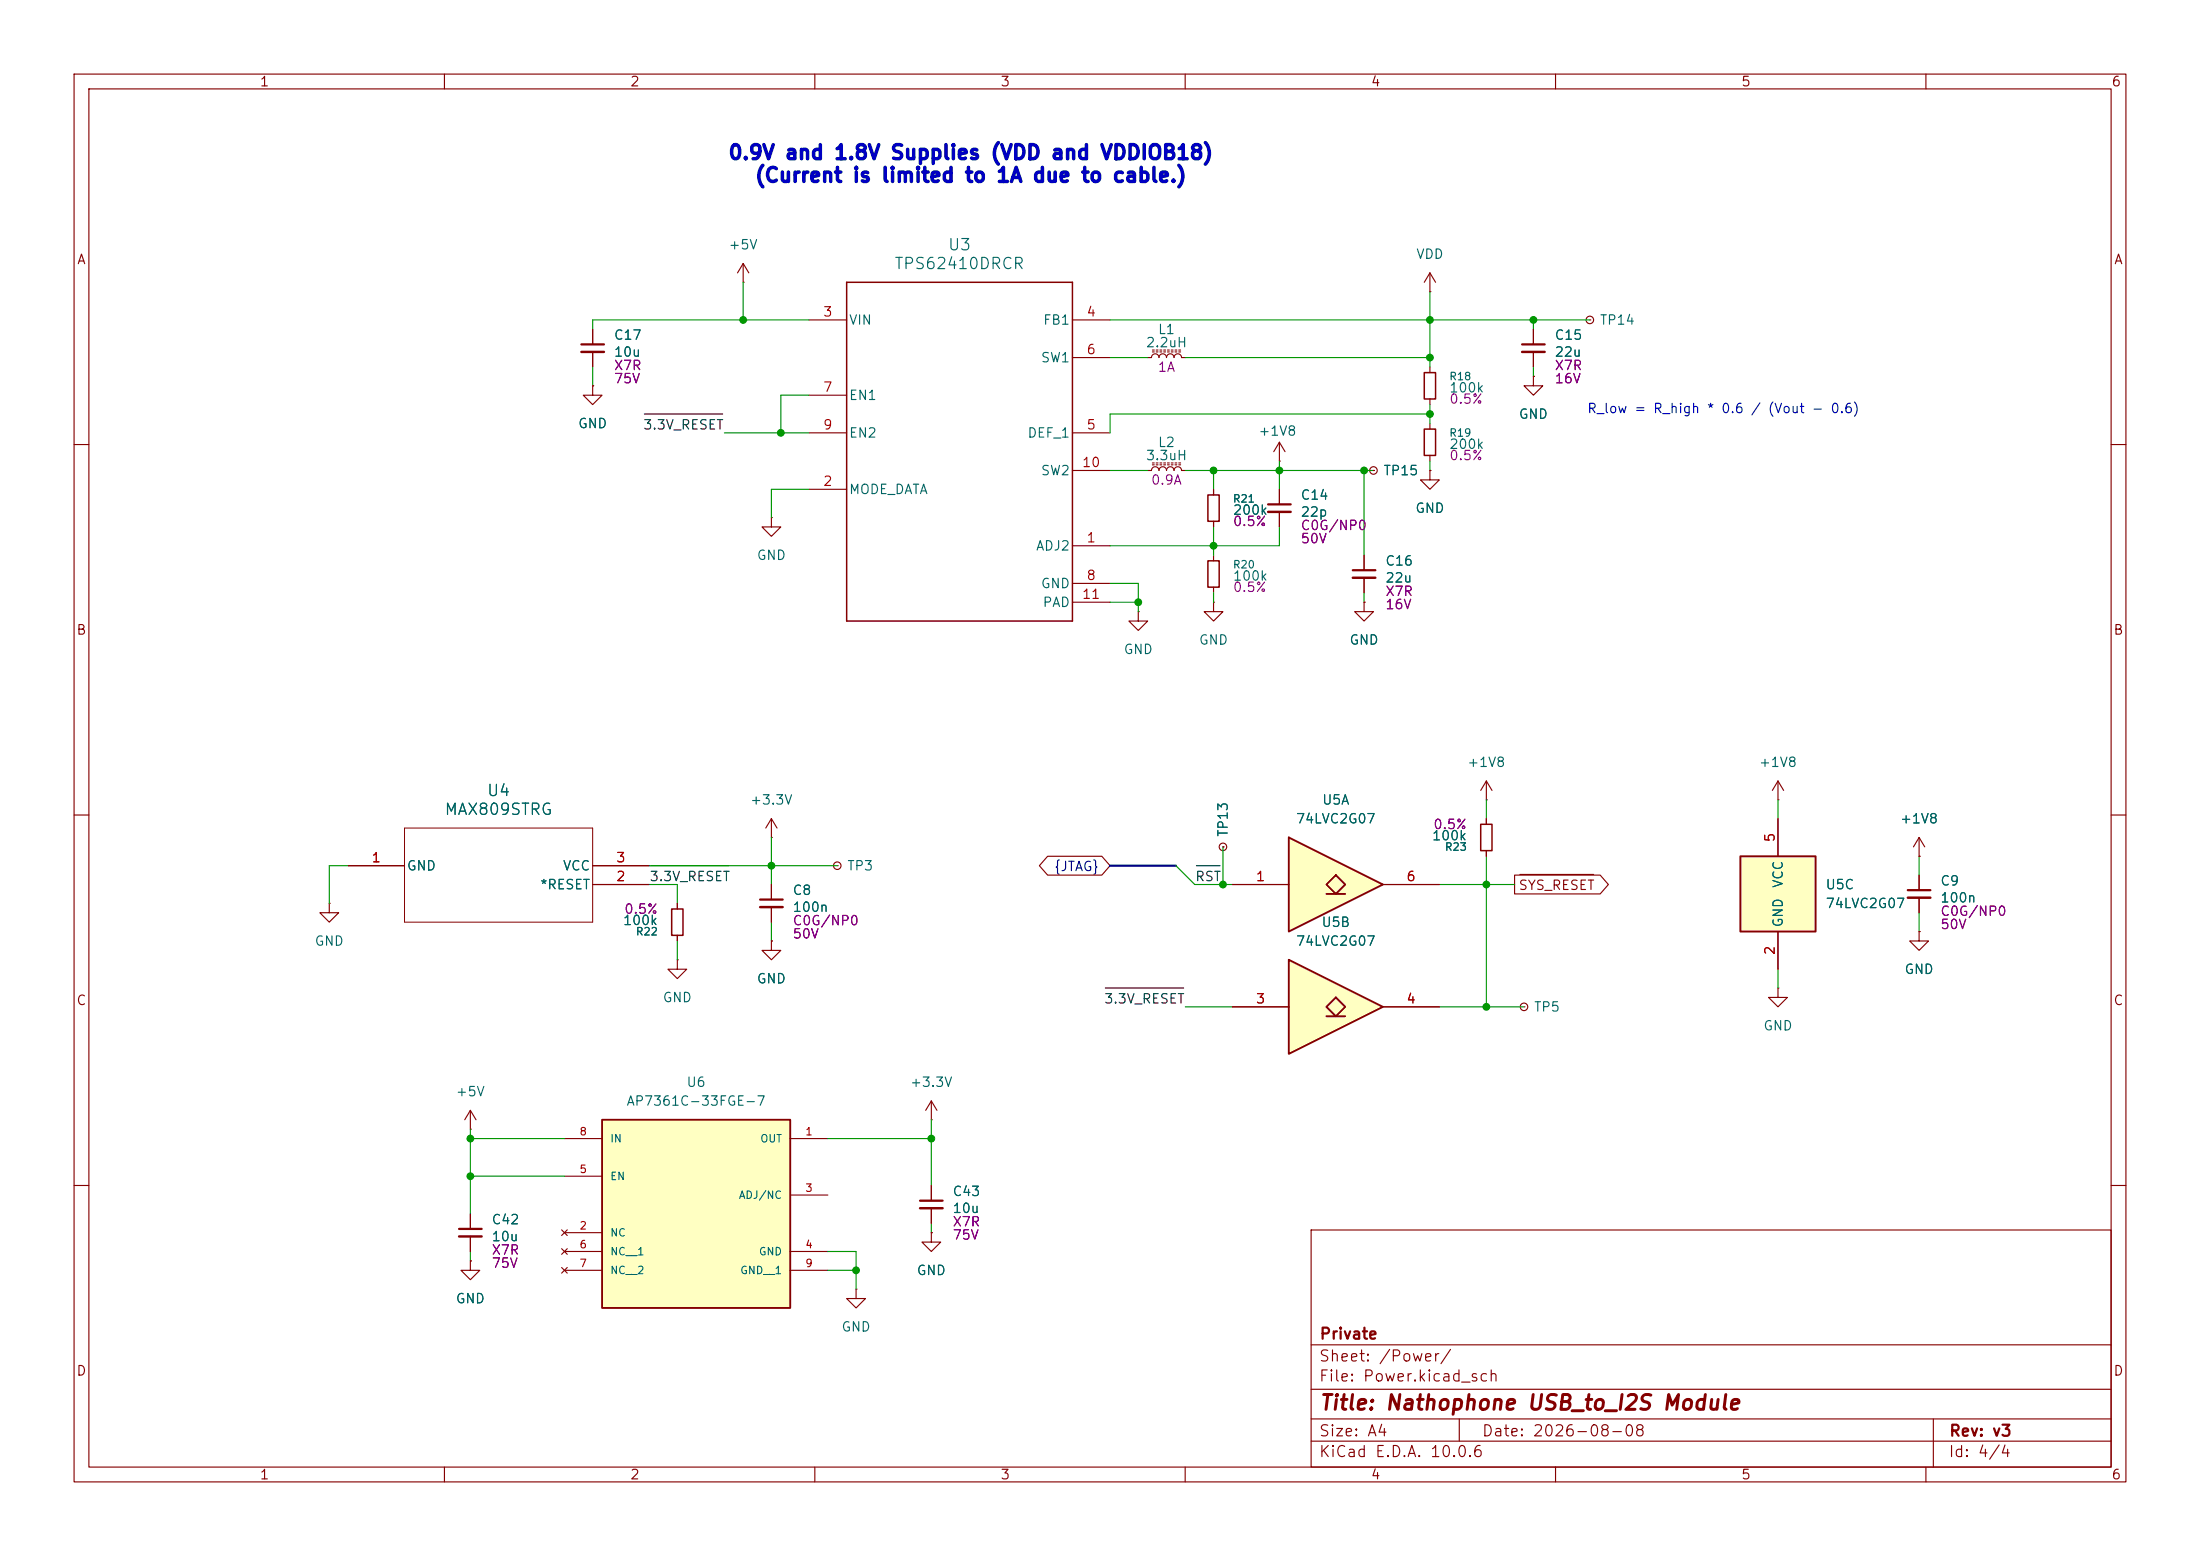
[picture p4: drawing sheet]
<svg xmlns="http://www.w3.org/2000/svg" width="297mm" height="210mm" viewBox="0 0 297 210" stroke-linecap="round" stroke-linejoin="round" font-family="sans-serif">
<g fill="none" stroke="#840000" stroke-width=".15">
<path d="M10 10h277v190h-277zM12 12h273v186h-273zM60 10v2M110 10v2M160 10v2M210 10v2M260 10v2M10 60h2M285 60h2M10 110h2M285 110h2M10 160h2"/>
<path d="M177 166h108v32h-108zM285 160h2M60 198v2M110 198v2M160 198v2M177 194.5h108M177 191.5h108M177 187.5h108M177 181.5h108M197 191.5v3M210 198v2M260 198v2"/>
<path d="M261 191.5v6.5"/>
</g>
<path d="M174 129.5l12.7 6.4-12.7 6.3z" fill="#ffffc2"/>
<path d="M179.1 137.2h2.5" fill="none" stroke="#ffffc2" stroke-width=".14"/>
<path d="M179.1 135.9l1.2-1.3 1.3 1.3-1.3 1.3z" fill="#ffffc2"/>
<path d="M174 129.5l12.7 6.4-12.7 6.3zM179.1 135.9l1.2-1.3 1.3 1.3-1.3 1.3zM179.1 137.2h2.5" fill="none" stroke="#840000" stroke-width=".25"/>
<path d="M91.4 129.5v1.3h1.3l-1.3 1.3-1.2-1.3h1.2M91.4 129.5h.1M104.1 127v1.3h1.3l-1.3 1.2-1.2-1.2h1.2M104.1 127h.1M166.4 135.9h7.6M186.7 135.9h7.6" fill="none" stroke="#840000" stroke-width=".15"/>
<path d="M234.9 115.6h10.2v10.1h-10.2z" fill="#ffffc2"/>
<path d="M234.9 115.6h10.2v10.1h-10.2z" fill="none" stroke="#840000" stroke-width=".25"/>
<g fill="none" stroke="#840000" stroke-width=".15">
<path d="M200.7 110.5v.8M200.7 114.8v.8M240 110.5v5.1M259.1 115.6h.1M259.1 113l-.8 1.3M259.1 113l.7 1.3M259.1 113v2.6M259.1 118.1v2M240 133.4v1.2h1.3l-1.3 1.3-1.2-1.3h1.2M240 133.4h.1M240 125.7v5.1M259.1 121.2v2"/>
<path d="M63.5 152.4h.1M63.5 149.9l-.8 1.2M63.5 149.9l.8 1.2M63.5 149.9v2.5M63.5 170.2v1.3h1.3l-1.3 1.2-1.3-1.2h1.3M63.5 170.2h.1M63.5 163.8v2.1M63.5 166.9v2"/>
</g>
<path d="M257.6 120.1h3M62 165.9h3" fill="none" stroke="#840000" stroke-width=".3"/>
<path d="M257.6 121.2h3M62 166.9h3" fill="none" stroke="#840000" stroke-width=".33"/>
<path d="M199.9 111.3h1.5v3.5h-1.5z" fill="none" stroke="#840000" stroke-width=".2"/>
<path d="M174 113l12.7 6.4-12.7 6.3z" fill="#ffffc2"/>
<path d="M179.1 120.7h2.5" fill="none" stroke="#ffffc2" stroke-width=".14"/>
<path d="M179.1 119.4l1.2-1.3 1.3 1.3-1.3 1.3z" fill="#ffffc2"/>
<path d="M174 113l12.7 6.4-12.7 6.3zM179.1 119.4l1.2-1.3 1.3 1.3-1.3 1.3zM179.1 120.7h2.5" fill="none" stroke="#840000" stroke-width=".25"/>
<path d="M166.4 119.4h7.6M186.7 119.4h7.6" fill="none" stroke="#840000" stroke-width=".15"/>
<path d="M81.3 151.1h25.4v25.4h-25.4z" fill="#ffffc2"/>
<path d="M81.3 151.1h25.4v25.4h-25.4z" fill="none" stroke="#840000" stroke-width=".25"/>
<g fill="none" stroke="#840000" stroke-width=".15">
<path d="M100.3 38.1h.1M100.3 35.6l-.7 1.2M100.3 35.6l.8 1.2M100.3 35.6v2.5M193 39.4h.1M193 36.8v2.6M193 36.8l-.7 1.3M193 36.8l.8 1.3M80 52.1v1.2h1.3l-1.3 1.3-1.3-1.3h1.3M80 52.1h.1M80 44.5v2M80 47.5v2"/>
<path d="M109.2 43.2h5.1M109.2 58.4h5.1M109.2 53.3h5.1M144.8 43.2h5.1M144.8 58.4h5.1M144.8 48.3h5.1M154.9 48.3h.5a.51 .51 0 0 1 .6-.5 .51 .51 0 0 1 .5 .5 .51 .51 0 0 1 .5-.5 .51 .51 0 0 1 .5 .5 .51 .51 0 0 1 .5-.5 .51 .51 0 0 1 .5 .5 .51 .51 0 0 1 .5-.5 .51 .51 0 0 1 .5 .5h.5M155.6 47.5h.2M155.6 47.2h.2M156.1 47.5h.2M156.1 47.2h.2M156.6 47.5h.2"/>
<path d="M156.6 47.2h.2M157.1 47.5h.3M157.1 47.2h.3M157.6 47.5h.3M157.6 47.2h.3M158.1 47.5h.3M158.1 47.2h.3M158.6 47.5h.3M158.6 47.2h.3M159.1 47.5h.3M159.1 47.2h.3M172.7 59.7v2.5"/>
<path d="M172.7 59.7l-.7 1.3M172.7 59.7l.8 1.3M193 49.5v.8M193 53.8v.8M193 57.2v.7M207 50.8v1.3h1.3l-1.3 1.2-1.3-1.2h1.3M207 50.8h.1M207 44.5v2M207 47.5v2M214.6 43.2h.1M104.1 69.9v1.2h1.3l-1.3 1.3-1.2-1.3h1.2M104.1 69.9h.1"/>
<path d="M109.2 66h5.1M144.8 73.7h5.1M144.8 78.7h5.1M144.8 63.5h5.1M154.9 63.5h.5a.51 .51 0 0 1 .6-.5 .51 .51 0 0 1 .5 .5 .51 .51 0 0 1 .5-.5 .51 .51 0 0 1 .5 .5 .51 .51 0 0 1 .5-.5 .51 .51 0 0 1 .5 .5 .51 .51 0 0 1 .5-.5 .51 .51 0 0 1 .5 .5h.5M155.6 62.7h.2M155.6 62.5h.2M156.1 62.7h.2M156.1 62.5h.2M156.6 62.7h.2M156.6 62.5h.2M157.1 62.7h.3"/>
<path d="M157.1 62.5h.3M157.6 62.7h.3M157.6 62.5h.3M158.1 62.7h.3M158.1 62.5h.3M158.6 62.7h.3M158.6 62.5h.3M159.1 62.7h.3M159.1 62.5h.3M163.8 66v.8M163.8 70.4v.7M163.8 74.9v.8"/>
<path d="M163.8 79.2v.8M172.7 62.2h.1M172.7 66v2.1M172.7 69.1v2M184.1 74.9v2.1M184.1 78v2M185.4 63.5h.1M193 63.5v1.3h1.3l-1.3 1.2-1.2-1.2h1.2M193 63.5h.1M193 61.5v.7M144.8 81.3h5.1M153.7 82.6v1.2h1.2l-1.2 1.3-1.3-1.3h1.3"/>
<path d="M153.7 82.6h.1M163.8 81.3v1.3h1.3l-1.3 1.2-1.2-1.2h1.2M163.8 81.3h.1M184.1 81.3v1.3h1.3l-1.3 1.2-1.2-1.2h1.2M184.1 81.3h.1M47 116.8h7.6M80 116.8h7.6M80 119.4h7.6M104.1 113h.1M104.1 110.5v2.5M104.1 119.4v2M104.1 110.5l-.7 1.3"/>
<path d="M104.1 110.5l.8 1.3M113 116.8h.1M141.4 115.6h7.3l1.2 1.2-1.2 1.3h-7.3l-1.1-1.3zM165.1 114.3h.1M166.4 119.4h7.6M186.7 119.4h7.6M200.7 108h.1M200.7 105.4l-.8 1.3M200.7 105.4l.7 1.3M200.7 105.4v2.6M200.7 110.5v.8M200.7 114.8v.8"/>
<path d="M204.5 118.1h11.5l1.1 1.3-1.1 1.3h-11.5zM205.2 118h9.9M240 108h.1M240 105.4l-.7 1.3M240 105.4l.8 1.3M240 105.4v2.6M240 110.5v5.1M259.1 115.6h.1M259.1 118.1v2M44.4 121.9v1.3h1.3l-1.3 1.3-1.2-1.3h1.2M44.4 121.9h.1M91.4 121.9v.8"/>
<path d="M91.4 126.2v.8M104.1 127h.1M104.1 122.4v2.1M166.4 135.9h7.6M186.7 135.9h7.6M205.7 135.9h.1M240 125.7v5.1M259.1 125.7v1.3h1.2l-1.2 1.3-1.3-1.3h1.3M259.1 125.7h.1M259.1 121.2v2M76.2 153.7h5.1M76.2 158.8h5.1"/>
<path d="M106.7 153.7h5.1M125.7 151.1h.1M125.7 148.6v2.5M125.7 148.6l-.7 1.3M125.7 148.6l.8 1.3M63.5 170.2h.1M63.5 163.8v2.1M63.5 166.9v2M75.8 166l.8 .8M75.8 168.5l.8 .8M75.8 171.1l.8 .7M76.2 166.4h5.1"/>
<path d="M76.2 168.9h5.1M76.2 171.5h5.1M76.6 166l-.8 .8M76.6 168.5l-.8 .8M76.6 171.1l-.8 .7M106.7 161.3h5.1M106.7 168.9h5.1M106.7 171.5h5.1M115.6 174v1.3h1.2l-1.2 1.2-1.3-1.2h1.3M115.6 174h.1M125.7 166.4v1.2h1.3l-1.3 1.3-1.2-1.3h1.2M125.7 166.4h.1"/>
<path d="M125.7 160v2.1M125.7 163.1v2"/>
<circle cx="214.6" cy="43.2" r=".51"/>
<circle cx="185.4" cy="63.5" r=".51"/>
<circle cx="113" cy="116.8" r=".51"/>
<circle cx="165.1" cy="114.3" r=".51"/>
<circle cx="205.7" cy="135.9" r=".51"/>
</g>
<path d="M114.3 38.1h30.5v45.7h-30.5zM192.3 50.3h1.5v3.5h-1.5zM192.3 57.9h1.5v3.6h-1.5zM163.1 75.7h1.5v3.5h-1.5zM163.1 66.8h1.5v3.6h-1.5zM90.7 122.7h1.5v3.5h-1.5z" fill="none" stroke="#840000" stroke-width=".2"/>
<path d="M54.6 111.8h25.4v12.7h-25.4z" fill="none" stroke="#840000" stroke-width=".14"/>
<path d="M78.5 46.5h3M205.5 46.5h3M171.2 68.1h3M182.6 77h3.1M102.6 121.4h3.1M124.2 162.1h3.1" fill="none" stroke="#840000" stroke-width=".3"/>
<path d="M78.5 47.5h3M205.5 47.5h3M171.2 69.1h3M182.6 78h3.1M102.6 122.4h3.1M124.2 163.1h3.1" fill="none" stroke="#840000" stroke-width=".33"/>
<path d="M87 55.9h10.6M87.9 116.8h10.5M161.5 116.8h3.2M149.2 133.3h10.6" fill="none" stroke="#0f0f0f" stroke-width=".15"/>
<path d="M149.9 116.8h8.8" fill="none" stroke="#000084" stroke-width=".3"/>
<g fill="none" stroke="#009600" stroke-width=".15">
<path d="M100.3 38.1v5.1M193 39.4v10.1M80 49.5v2.6M97.8 58.4h11.4M109.2 53.3h-3.8v5.1M109.2 43.2h-29.2v1.3M149.9 43.2h64.7M149.9 48.3h5M160 48.3h33M193 54.6v2.6M193 55.9h-43.1v2.5M207 43.2v1.3"/>
<path d="M207 49.5v1.3M109.2 66h-5.1v3.9M149.9 63.5h5M149.9 78.7h3.8v3.9M160 63.5h25.4M163.8 63.5v2.5M163.8 71.1v3.8M172.7 71.1v2.6h-22.8M172.7 62.2v3.8M184.1 63.5v11.4M193 62.2v1.3M149.9 81.3h3.8"/>
<path d="M163.8 80v1.3M184.1 80v1.3M47 116.8h-2.6v5.1M87.6 119.4h3.8v2.5M87.6 116.8h25.4M104.1 113v6.4M158.7 116.8l2.6 2.6h5.1M165.1 114.3v5.1M194.3 119.4h10.2M200.7 108v2.5M200.7 115.6v20.3M240 108v2.5"/>
<path d="M259.1 115.6v2.5M91.4 127v2.5M104.1 124.5v2.5M160 135.9h6.4M194.3 135.9h11.4M240 130.8v2.6M259.1 123.2v2.5M63.5 158.8h12.7M63.5 153.7h12.7M63.5 152.4v11.4M111.8 153.7h13.9M125.7 151.1v8.9"/>
<path d="M63.5 168.9v1.3M111.8 168.9h3.8v5.1M111.8 171.5h3.8M125.7 165.1v1.3"/>
</g>
<g fill="#009600" stroke="#009600" stroke-width=".14">
<circle cx="193" cy="48.3" r=".46"/>
<circle cx="193" cy="43.2" r=".46"/>
<circle cx="207" cy="43.2" r=".46"/>
<circle cx="115.6" cy="171.5" r=".46"/>
<circle cx="63.5" cy="158.8" r=".46"/>
<circle cx="63.5" cy="153.7" r=".46"/>
<circle cx="125.7" cy="153.7" r=".46"/>
<circle cx="184.1" cy="63.5" r=".46"/>
<circle cx="172.7" cy="63.5" r=".46"/>
<circle cx="163.8" cy="63.5" r=".46"/>
<circle cx="163.8" cy="73.7" r=".46"/>
<circle cx="153.7" cy="81.3" r=".46"/>
<circle cx="165.1" cy="119.4" r=".46"/>
<circle cx="193" cy="55.9" r=".46"/>
<circle cx="200.7" cy="135.9" r=".46"/>
<circle cx="200.7" cy="119.4" r=".46"/>
<circle cx="104.1" cy="116.8" r=".46"/>
<circle cx="100.3" cy="43.2" r=".46"/>
<circle cx="105.4" cy="58.4" r=".46"/>
</g>
<text font-size="2" fill="#840000" x="178" y="190.8">Title: Nathophone USB_to_I2S Module</text>
<g font-size="1.9" fill="#0000c2">
<text x="98.2" y="22">0.9V and 1.8V Supplies (VDD and VDDIOB18)</text>
<text x="101.8" y="25.1">(Current is limited to 1A due to cable.)</text>
</g>
<g font-size="1.5" fill="#006464">
<text x="127.9" y="34.2">U3</text>
<text x="120.6" y="36.7">TPS62410DRCR</text>
<text x="65.6" y="107.8">U4</text>
<text x="59.9" y="110.4">MAX809STRG</text>
</g>
<g font-size="1.5" fill="#840000">
<text x="178" y="184.1">Sheet: /Power/</text>
<text x="178" y="181.1">Private</text>
<text x="178" y="186.8">File: Power.kicad_sch</text>
<text x="178" y="197">KiCad E.D.A. 10.0.6</text>
<text x="178" y="194.2">Size: A4</text>
<text x="200" y="194.2">Date: 2026-08-08</text>
<text x="263" y="197">Id: 4/4</text>
<text x="263" y="194.2">Rev: v3</text>
</g>
<g font-size="1.3" fill="#840000">
<text x="35" y="12">1</text>
<text x="85" y="12">2</text>
<text x="135" y="12">3</text>
<text x="185" y="12">4</text>
<text x="235" y="12">5</text>
<text x="285" y="12">6</text>
<text x="10.3" y="36">A</text>
<text x="285.3" y="36">A</text>
<text x="10.2" y="86">B</text>
<text x="285.2" y="86">B</text>
<text x="204.9" y="120.4">SYS_RESET</text>
<text x="10.2" y="136">C</text>
<text x="285.2" y="136">C</text>
<text x="10.2" y="186">D</text>
<text x="285.2" y="186">D</text>
<text x="35" y="200">1</text>
<text x="85" y="200">2</text>
<text x="135" y="200">3</text>
<text x="185" y="200">4</text>
<text x="235" y="200">5</text>
<text x="285" y="200">6</text>
</g>
<g font-size="1.3" fill="#006464">
<text x="98.3" y="34">+5V</text>
<text x="191.1" y="35.3">VDD</text>
<text x="82.8" y="46.2">C17</text>
<text x="114.5" y="44.1">VIN</text>
<text x="140.7" y="44.1">FB1</text>
<text x="154.6" y="47.2">2.2uH</text>
<text x="156.2" y="45.4">L1</text>
<text x="209.8" y="46.2">C15</text>
<text x="215.9" y="44.1">TP14</text>
<text x="82.8" y="48.5">10u</text>
<text x="140.4" y="49.2">SW1</text>
<text x="195.6" y="53.3">100k</text>
<text x="209.8" y="48.5">22u</text>
<text x="77.9" y="58.1">GND</text>
<text x="114.5" y="54.3">EN1</text>
<text x="114.5" y="59.4">EN2</text>
<text x="138.6" y="59.4">DEF_1</text>
<text x="169.8" y="59.1">+1V8</text>
<text x="204.9" y="56.8">GND</text>
<text x="140.4" y="64.5">SW2</text>
<text x="154.6" y="62.4">3.3uH</text>
<text x="156.2" y="60.7">L2</text>
<text x="186.7" y="64.5">TP15</text>
<text x="195.6" y="60.9">200k</text>
<text x="114.5" y="67">MODE_DATA</text>
<text x="166.4" y="69.8">200k</text>
<text x="175.5" y="67.8">C14</text>
<text x="175.5" y="70.1">22p</text>
<text x="191" y="69.5">GND</text>
<text x="102.1" y="75.9">GND</text>
<text x="139.8" y="74.6">ADJ2</text>
<text x="186.9" y="76.7">C16</text>
<text x="140.4" y="79.7">GND</text>
<text x="140.7" y="82.2">PAD</text>
<text x="166.4" y="78.7">100k</text>
<text x="186.9" y="78.9">22u</text>
<text x="151.6" y="88.6">GND</text>
<text x="161.8" y="87.3">GND</text>
<text x="182.1" y="87.3">GND</text>
<text x="198" y="103.8">+1V8</text>
<text x="237.4" y="103.8">+1V8</text>
<text x="101.2" y="108.9">+3.3V</text>
<text x="166.1" y="113" transform="rotate(-90 166.1 113)">TP13</text>
<text x="174.9" y="111.5">74LVC2G07</text>
<text x="178.4" y="108.9">U5A</text>
<text x="193.2" y="113.7">100k</text>
<text x="256.4" y="111.5">+1V8</text>
<text x="54.8" y="117.8">GND</text>
<text x="75.9" y="117.8">VCC</text>
<text x="114.3" y="117.8">TP3</text>
<text x="241" y="119.9" transform="rotate(-90 241 119.9)">VCC</text>
<text x="261.9" y="119.8">C9</text>
<text x="72.8" y="120.3">*RESET</text>
<text x="84" y="125.2">100k</text>
<text x="106.9" y="121.1">C8</text>
<text x="106.9" y="123.4">100n</text>
<text x="178.3" y="125.4">U5B</text>
<text x="241" y="125.2" transform="rotate(-90 241 125.2)">GND</text>
<text x="246.4" y="120.3">U5C</text>
<text x="246.4" y="122.9">74LVC2G07</text>
<text x="261.9" y="122.1">100n</text>
<text x="42.4" y="128">GND</text>
<text x="174.9" y="128">74LVC2G07</text>
<text x="257" y="131.8">GND</text>
<text x="89.4" y="135.6">GND</text>
<text x="102.1" y="133">GND</text>
<text x="207" y="136.9">TP5</text>
<text x="238" y="139.4">GND</text>
<text x="61.4" y="148.3">+5V</text>
<text x="84.5" y="149.6">AP7361C-33FGE-7</text>
<text x="92.6" y="147">U6</text>
<text x="122.8" y="147">+3.3V</text>
<text x="128.5" y="161.7">C43</text>
<text x="66.3" y="165.6">C42</text>
<text x="66.3" y="167.8">10u</text>
<text x="128.5" y="164">10u</text>
<text x="123.7" y="172.4">GND</text>
<text x="61.4" y="176.2">GND</text>
<text x="113.5" y="180">GND</text>
</g>
<g font-size="1.3" fill="#a90000">
<text x="111" y="43">3</text>
<text x="146.6" y="43">4</text>
<text x="111" y="53.2">7</text>
<text x="146.6" y="48.1">6</text>
<text x="111" y="58.3">9</text>
<text x="146.6" y="58.3">5</text>
<text x="111" y="65.9">2</text>
<text x="146" y="63.4">10</text>
<text x="146.6" y="73.5">1</text>
<text x="146" y="81.1">11</text>
<text x="146.6" y="78.6">8</text>
<text x="239.9" y="113.8" transform="rotate(-90 239.9 113.8)">5</text>
<text x="50.1" y="116.7">1</text>
<text x="83.1" y="119.2">2</text>
<text x="83.1" y="116.7">3</text>
<text x="169.4" y="119.2">1</text>
<text x="189.8" y="119.2">6</text>
<text x="239.9" y="129" transform="rotate(-90 239.9 129)">2</text>
<text x="169.4" y="135.8">3</text>
<text x="189.8" y="135.8">4</text>
</g>
<g font-size="1.3" fill="#840084">
<text x="82.8" y="50.3">X7R</text>
<text x="82.8" y="52.1">75V</text>
<text x="156.2" y="50.5">1A</text>
<text x="209.8" y="50.3">X7R</text>
<text x="209.8" y="52.1">16V</text>
<text x="195.6" y="54.8">0.5%</text>
<text x="155.3" y="65.7">0.9A</text>
<text x="195.6" y="62.4">0.5%</text>
<text x="166.4" y="71.3">0.5%</text>
<text x="175.5" y="71.9">C0G/NP0</text>
<text x="175.5" y="73.6">50V</text>
<text x="166.4" y="80.2">0.5%</text>
<text x="186.9" y="80.8">X7R</text>
<text x="186.9" y="82.5">16V</text>
<text x="193.4" y="112.2">0.5%</text>
<text x="84.2" y="123.6">0.5%</text>
<text x="106.9" y="125.2">C0G/NP0</text>
<text x="261.9" y="123.9">C0G/NP0</text>
<text x="261.9" y="125.7">50V</text>
<text x="106.9" y="127">50V</text>
<text x="128.5" y="165.8">X7R</text>
<text x="128.5" y="167.6">75V</text>
<text x="66.3" y="169.7">X7R</text>
<text x="66.3" y="171.4">75V</text>
</g>
<g font-size="1.3" fill="#0f0f0f">
<text x="86.7" y="58.3">3.3V_RESET</text>
<text x="87.6" y="119.3">3.3V_RESET</text>
<text x="161.3" y="119.3">RST</text>
<text x="149" y="135.8">3.3V_RESET</text>
</g>
<text font-size="1.3" fill="#0000c2" x="214.2" y="56.1">R_low = R_high * 0.6 / (Vout - 0.6)</text>
<text font-size="1.3" fill="#000084" x="142.2" y="117.9">{JTAG}</text>
<g font-size="1" fill="#006464">
<text x="195.6" y="51.6">R18</text>
<text x="195.6" y="59.2">R19</text>
<text x="166.4" y="68.1">R21</text>
<text x="166.4" y="77">R20</text>
<text x="195" y="115.1">R23</text>
<text x="85.8" y="126.5">R22</text>
<text x="82.3" y="154.4">IN</text>
<text x="102.6" y="154.4">OUT</text>
<text x="82.3" y="159.5">EN</text>
<text x="82.3" y="167.1">NC</text>
<text x="99.7" y="162.1">ADJ/NC</text>
<text x="82.3" y="169.7">NC__1</text>
<text x="82.3" y="172.2">NC__2</text>
<text x="99.8" y="172.2">GND__1</text>
<text x="102.4" y="169.7">GND</text>
</g>
<g font-size="1" fill="#a90000">
<text x="78.2" y="153.5">8</text>
<text x="108.6" y="153.5">1</text>
<text x="78.2" y="158.6">5</text>
<text x="108.6" y="161.1">3</text>
<text x="78.2" y="166.2">2</text>
<text x="78.2" y="168.7">6</text>
<text x="78.2" y="171.3">7</text>
<text x="108.6" y="168.7">4</text>
<text x="108.6" y="171.3">9</text>
</g>
</svg>
